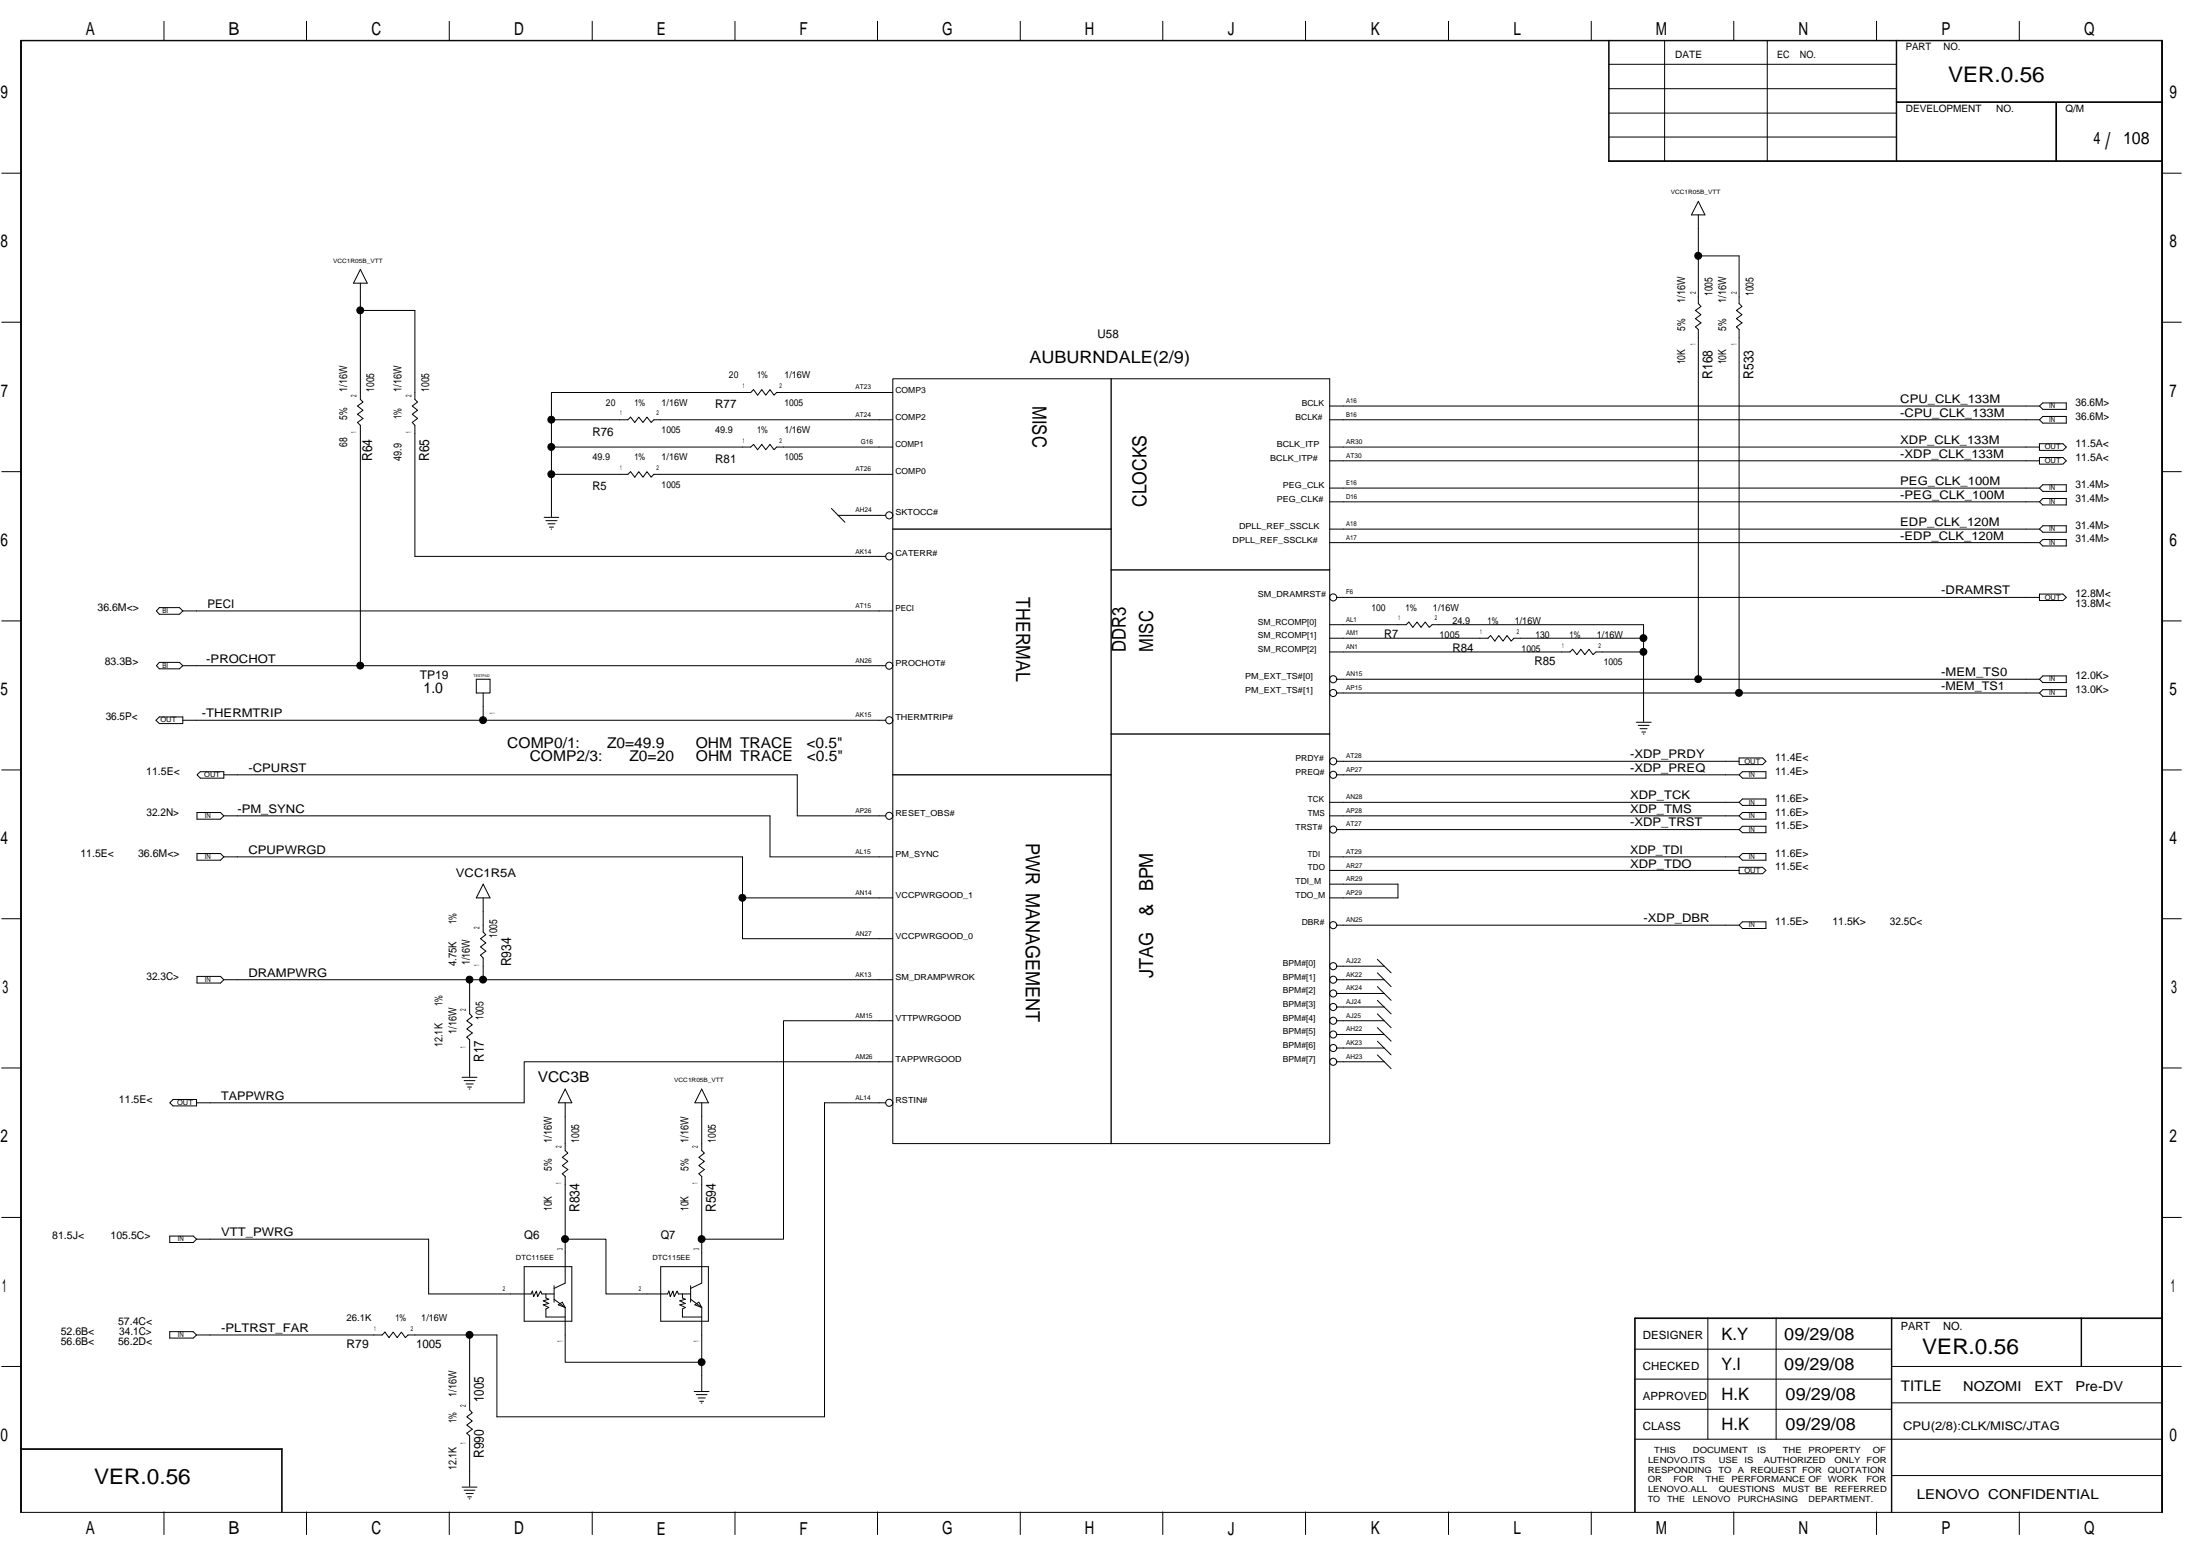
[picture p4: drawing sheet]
<svg xmlns="http://www.w3.org/2000/svg" width="420mm" height="297mm" viewBox="0 0 420 297" stroke-linecap="round" stroke-linejoin="round" font-family="sans-serif">
<path d="M212.2 72.3v146M170.5 101h41.7M212.2 108.8h41.7M170.5 147.9h41.7M212.2 140.1h41.7" fill="none" stroke="#000" stroke-width=".25"/>
<g fill="none" stroke="#000" stroke-width=".19">
<path d="M3.9 7.7h409.1v281h-409.1zM31.3 4.1v3.6M58.5 4.1v3.6M85.8 4.1v3.6M113.1 4.1v3.6M140.4 4.1v3.6M167.6 4.1v3.6M194.8 4.1v3.6M222.1 4.1v3.6M249.3 4.1v3.6M276.6 4.1v3.6M303.9 4.1v3.6"/>
<path d="M307.2 7.7v23.1h105.8M307.2 12.3h55M307.2 16.9h55M307.3 7.7v23.1M317.9 7.7v23.1M331.1 4.1v3.6M337.5 7.7v23.1M358.4 4.1v3.6M362.2 7.7v23.1M362.2 19.4h50.8M362.2 19.6h50.8M385.6 4.1v3.6"/>
<path d="M392.6 19.6v11.2M392.8 19.6v11.2M.3 33.1h3.6M307.2 30.7h105.8M307.2 21.6h55M307.3 26.2h54.9M324.3 38.4l1.3 2.6h-2.6zM413 33.1h3.6M68.8 54.1v22.1l.5 .6-1 .7 1 .8-1 .8 1 .8-1 .7 .5 .6v45.9M68.8 51.4l1.3 2.7h-2.6zM68.8 59.3h10.4v16.9l.5 .6-1 .7 1 .8-1 .8 1 .8-1 .7 .5 .6v25h90M324.3 41v7.9"/>
<path d="M.3 61.5h3.6M170.5 74.9h-22.2l-.5 .5-.7-1-.8 1-.8-1-.8 1-.8-1-.5 .5h-38.1v10.4M170.5 72.3h83.4v146h-83.4zM253.9 77.5h135.6M389.5 77.5l.6-.6h4.5v1.2h-4.5zM413 61.5h3.6M.3 90h3.6M103.9 98.8h2.8M104.3 99.4h2.1M104.6 100h1.4M105.3 90.6h14.6l.5-.6 .8 1.1 .8-1.1 .8 1.1 .8-1.1 .8 1.1 .5-.5h45.6M105.3 80.1h14.6l.5-.5 .8 1 .8-1 .8 1 .8-1 .8 1 .5-.5h45.6"/>
<path d="M105.3 85.3v13.3M105.3 85.3h38.1l.5-.5 .8 1.1 .8-1.1 .8 1.1 .8-1.1 .7 1.1 .5-.6h22.2M158.8 97.1l2.6 2.6M160.1 98.4h9.1M253.9 80.1h135.6M253.9 85.3h135.6M253.9 88h135.6M253.9 95.8h135.6M253.9 93.2h135.6M389.5 84.7h4.5l.6 .6-.6 .7h-4.5zM389.5 87.3h4.5l.6 .7-.6 .6h-4.5zM389.5 80.1l.6-.6h4.5v1.3h-4.5z"/>
<path d="M389.5 93.2l.6-.7h4.5v1.3h-4.5zM390.1 95.2h4.5v1.2h-4.5l-.6-.6zM413 90h3.6M.3 118.5h3.6M30.4 116h3.9l.6 .6-.6 .7h-3.9l-.5-.7zM104.9 100.6h.8M105.3 101h.1M170.5 116.6h-135.6M253.9 119.3h14.7l.5-.6 .7 1.1 .8-1.1 .8 1.1 .8-1.1 .8 1.1 .5-.5h40.4v5.2M253.9 101h135.6M253.9 103.6h135.6M255.3 114h134.2"/>
<path d="M389.5 103.6l.6-.6h4.5v1.2h-4.5zM389.5 113.4h4.5l.6 .6-.6 .6h-4.5zM390.1 100.4h4.5v1.2h-4.5l-.6-.6zM413 118.5h3.6M30.4 136.9h4.5v1.2h-4.5l-.6-.6zM30.4 126.4h3.9l.6 .7-.6 .6h-3.9l-.5-.6zM34.9 127.1h134.3M91 129.7h2.6v2.6h-2.6zM92.3 132.3v5.2M169.2 137.5h-134.3M253.9 124.5h45.9l.5-.5 .8 1 .8-1 .8 1 .8-1 .7 1 .6-.5h9.1v13.3M255.3 129.7h134.2"/>
<path d="M255.3 132.3h134.2M312.5 137.9h2.8M312.9 138.5h2M313.2 139.1h1.4M313.6 139.7h.7M313.9 121.8h-24.8l-.5 .6-.8-1.1-.7 1.1-.9-1.1-.7 1.1-.8-1.1-.5 .5h-30.3M324.3 129.7v-66.8l-.5-.5 1.1-.8-1.1-.8 1.1-.7-1.1-.8 1.1-.8-.6-.5v-9.1h7.8v9.1l.6 .5-1.1 .8 1.1 .8-1.1 .7 1.1 .8-1.1 .8 .5 .5v69.4M389.5 132.3l.6-.6h4.5v1.2h-4.5zM389.5 129.7l.6-.7h4.5v1.3h-4.5zM.3 147h3.6M37.6 147.9l.7-.6h4.4v1.2h-4.4zM37.6 155.1h4.5l.6 .6-.6 .7h-4.5z"/>
<path d="M42.7 147.9h109.6v7.8h16.9M42.7 155.7h104.4v7.9h23.4M253.9 155.7h78.2M253.9 153.2h78.2M255.3 145.3h76.8M255.3 147.9h76.8M255.3 158.4h76.8M313.8 140.1h.2M332.1 147.9l.7-.6h4.5v1.2h-4.5zM332.1 155.7l.7-.6h4.5v1.3h-4.5zM332.1 144.7h4.5l.7 .6-.7 .7h-4.5zM332.8 157.7h4.5v1.3h-4.5l-.7-.6z"/>
<path d="M332.8 152.5h4.5v1.3h-4.5l-.7-.6zM413 147h3.6M.3 175.4h3.6M37.6 162.9h4.5l.6 .7-.6 .6h-4.5zM42.7 163.6h99.1v15.6h28.7M92.3 171.4v6.5l.5 .5-1 .8 1 .8-1 .8 1 .8-1 .7 .5 .6v4.1M92.3 168.8l1.3 2.6h-2.6zM141.8 171.4h28.7M253.9 163.6h78.2M253.9 168.8h13.1v2.6h-13.1M253.9 166.2h78.2M255.3 176.6h76.8"/>
<path d="M332.1 176.6l.7-.6h4.5v1.2h-4.5zM332.1 163.6l.7-.7h4.5v1.3h-4.5zM332.1 165.6h4.5l.7 .6-.7 .6h-4.5zM413 175.4h3.6M37.6 186.4h4.5l.6 .6-.6 .7h-4.5zM89.7 187v6.5l.5 .6-1.1 .8 1.1 .7-1.1 .8 1.1 .8-1.1 .8 .6 .5v7M170.5 194.9h-20.9v41.7h-15.6v-12l-.5-.5 1-.8-1-.8 1-.8-1-.8 1-.8-.5-.5v-9.1M170.5 187h-127.8M255.3 194.9h9.1M255.3 187h9.1M255.3 184.4h9.1M255.3 189.7h9.1"/>
<path d="M255.3 192.2h9.1M255.3 197.5h9.1M263 196.2l2.7 2.6M263 193.5l2.7 2.7M263 198.8l2.7 2.6M263 183.1l2.7 2.6M263 188.3l2.7 2.7M263 191l2.7 2.5M263 185.7l2.7 2.6M.3 203.9h3.6M33.1 209.9h4.4v1.2h-4.4l-.7-.6zM88.3 205.7h2.8"/>
<path d="M88.6 206.3h2.1M89 206.9h1.4M89.3 207.5h.7M89.6 207.9h.1M107.9 210.5v9.1l.5 .5-1 .8 1 .8-1 .8 1 .8-1 .8 .5 .5v12h7.8v10.4h11.8l.3-.5 .2 1 .5-1 .3 1 .5-1 .3 .5h2.3M107.9 207.9l1.3 2.6h-2.6zM134 207.9l1.3 2.6h-2.6zM169.2 210.5h-11.7v60h-62.6v-15.7h-17l-.5 .6-.7-1.1-.9 1.1-.7-1.1-.8 1.1-.8-1.1-.5 .5h-35.5M170.5 202.7h-70.4v7.8h-62.6M255.3 202.7h9.1M255.3 200.1h9.1M263 201.4l2.7 2.6"/>
<path d="M413 203.9h3.6M.3 232.4h3.6M32.4 236h4.5l.6 .6-.6 .6h-4.5zM37.5 236.6h44.4v10.4h19.5l.3-.5 .2 1 .5-1 .3 1 .5-1 .3 .5h2.3M107.9 236.6v8.3l-2.1 1.1M134 236.6v8.3l-2.1 1.1M413 232.4h3.6M32.4 254.2h4.5l.6 .6-.6 .6h-4.5zM89.7 254.8v14.4l.5 .5-1.1 .8 1.1 .8-1.1 .7 1.1 .8-1.1 .8 .6 .5v9.7M100.1 241.8h9.1v10.4h-9.1zM104.3 247v.8l.5 .2-1.1 .3 1.1 .5-1.1 .3 1.1 .5-.5 .3v1.5h3.6M105.8 245.4v3.2"/>
<path d="M105.8 248l2.1 1.6M106.6 249.1l.8-.5 .5 1zM107.9 249.6v10.5h26.1v5.4M126.2 241.8h9.1v10.4h-9.1zM130.3 247v.8l.6 .2-1.1 .3 1.1 .5-1.1 .3 1.1 .5-.6 .3v1.5h3.7M131.9 245.4v3.2M131.9 248l2.1 1.6M132.7 249.1l.8-.5 .5 1zM134 249.6v10.5M312.2 251.7h100.8M312.2 257.6h49M312.3 251.6v37"/>
<path d="M326.2 251.6v23.1M339.2 251.6v23.1M361.2 251.6v37M361.3 251.6v37M397.5 251.6v9.3M413 251.6h-100.8v37M.3 260.9h3.6M3.9 276.6h50v12M3.9 276.7h50M53.8 276.6v12M132.6 265.6h2.8M133 266.2h2"/>
<path d="M133.3 266.9h1.4M133.6 267.5h.8M133.9 267.8h.2M312.2 274.7h100.8M312.2 263.3h49M312.2 269h49M361.2 267.8h51.8M361.2 260.9h55.4M4.1 288.6v-280.8h408.7v280.8M31.3 288.6v4.3M58.5 288.6v4.3M85.8 288.6v4.3"/>
<path d="M88.3 283.9h2.8M88.6 284.5h2.1M89 285.1h1.4M89.3 285.8h.7M89.6 286.1h.1M113.1 288.6v4.3M140.4 288.6v4.3M167.6 288.6v4.3M194.8 288.6v4.3M222.1 288.6v4.3M249.3 288.6v4.3M276.6 288.6v4.3"/>
<path d="M303.9 288.6v4.3M331.1 288.6v4.3M358.4 288.6v4.3M361.2 281.7h51.8M385.6 288.6v4.3"/>
<circle cx="169.8" cy="98.4" r=".68"/>
<circle cx="169.8" cy="106.2" r=".68"/>
<circle cx="254.6" cy="114" r=".68"/>
<circle cx="169.8" cy="137.5" r=".68"/>
<circle cx="169.8" cy="127.1" r=".68"/>
<circle cx="254.6" cy="132.3" r=".68"/>
<circle cx="254.6" cy="129.7" r=".68"/>
<circle cx="169.8" cy="155.7" r=".68"/>
<circle cx="254.6" cy="147.9" r=".68"/>
<circle cx="254.6" cy="158.4" r=".68"/>
<circle cx="254.6" cy="145.3" r=".68"/>
<circle cx="254.6" cy="176.6" r=".68"/>
<circle cx="254.6" cy="187" r=".68"/>
<circle cx="254.6" cy="192.2" r=".68"/>
<circle cx="254.6" cy="189.6" r=".68"/>
<circle cx="254.6" cy="197.5" r=".68"/>
<circle cx="254.6" cy="184.4" r=".68"/>
<circle cx="254.6" cy="194.9" r=".68"/>
<circle cx="169.8" cy="210.5" r=".68"/>
<circle cx="254.6" cy="200.1" r=".68"/>
<circle cx="254.6" cy="202.7" r=".68"/>
</g>
<g fill="#000" stroke="#000" stroke-width=".19">
<circle cx="68.8" cy="59.2" r=".66"/>
<circle cx="324.3" cy="48.8" r=".66"/>
<circle cx="105.3" cy="85.3" r=".66"/>
<circle cx="105.3" cy="90.5" r=".66"/>
<circle cx="105.3" cy="80.1" r=".66"/>
<circle cx="68.8" cy="127.1" r=".66"/>
<circle cx="92.2" cy="137.5" r=".66"/>
<circle cx="313.9" cy="121.8" r=".66"/>
<circle cx="313.9" cy="124.4" r=".66"/>
<circle cx="324.3" cy="129.6" r=".66"/>
<circle cx="332.1" cy="132.3" r=".66"/>
<circle cx="141.8" cy="171.4" r=".66"/>
<circle cx="89.7" cy="187" r=".66"/>
<circle cx="92.2" cy="187" r=".66"/>
<circle cx="107.9" cy="236.5" r=".66"/>
<circle cx="134" cy="236.5" r=".66"/>
<circle cx="89.7" cy="254.8" r=".66"/>
<circle cx="134" cy="260" r=".66"/>
</g>
<text font-size="4.4" x="402.1" y="28.4">/</text>
<g font-size="4.1">
<text x="372.1" y="15.7">VER.0.56</text>
<text x="367.1" y="258.4">VER.0.56</text>
<text x="18" y="283.2">VER.0.56</text>
</g>
<g font-size="3.8">
<text x="197.2" y="77.5" transform="rotate(90 197.2 77.5)">MISC</text>
<text x="194.1" y="114" transform="rotate(90 194.1 114)">THERMAL</text>
<text x="195.9" y="161" transform="rotate(90 195.9 161)">PWR MANAGEMENT</text>
</g>
<g font-size="3.7">
<text x="218.9" y="96.8" transform="rotate(-90 218.9 96.8)">CLOCKS</text>
<text x="215" y="124.5" transform="rotate(-90 215 124.5)">DDR3</text>
<text x="220.2" y="124.5" transform="rotate(-90 220.2 124.5)">MISC</text>
<text x="220.2" y="174.9" transform="rotate(-90 220.2 174.9)">&amp; BPM</text>
<text x="220.2" y="186.8" transform="rotate(-90 220.2 186.8)">JTAG</text>
</g>
<g font-size="3.4">
<text x="16.4" y="6.6">A</text>
<text x="43.6" y="6.6">B</text>
<text x="70.9" y="6.6">C</text>
<text x="98.2" y="6.6">D</text>
<text x="125.4" y="6.6">E</text>
<text x="152.7" y="6.6">F</text>
<text x="179.9" y="6.6">G</text>
<text x="207.2" y="6.6">H</text>
<text x="234.5" y="6.6">J</text>
<text x="261.8" y="6.6">K</text>
<text x="289" y="6.6">L</text>
<text x="316.2" y="6.6">M</text>
<text x="343.5" y="6.6">N</text>
<text x="370.8" y="6.6">P</text>
<text x="398" y="6.6">Q</text>
<text x=".1" y="18.8">9</text>
<text x="414.3" y="18.8">9</text>
<text x=".1" y="47.2">8</text>
<text x="414.3" y="47.2">8</text>
<text x=".2" y="75.7">7</text>
<text x="414.3" y="75.7">7</text>
<text x=".1" y="104.2">6</text>
<text x="414.3" y="104.2">6</text>
<text x=".1" y="132.7">5</text>
<text x="414.3" y="132.7">5</text>
<text x=".1" y="161.1">4</text>
<text x="414.3" y="161.1">4</text>
<text x=".5" y="189.6">3</text>
<text x="414.6" y="189.6">3</text>
<text x=".1" y="218.1">2</text>
<text x="414.3" y="218.1">2</text>
<text x=".4" y="246.6">1</text>
<text x="414.6" y="246.6">1</text>
<text x=".1" y="275.1">0</text>
<text x="414.3" y="275.1">0</text>
<text x="16.4" y="292.9">A</text>
<text x="43.6" y="292.9">B</text>
<text x="70.9" y="292.9">C</text>
<text x="98.2" y="292.9">D</text>
<text x="125.4" y="292.9">E</text>
<text x="152.7" y="292.9">F</text>
<text x="179.9" y="292.9">G</text>
<text x="207.2" y="292.9">H</text>
<text x="234.5" y="292.9">J</text>
<text x="261.8" y="292.9">K</text>
<text x="289" y="292.9">L</text>
<text x="316.2" y="292.9">M</text>
<text x="343.5" y="292.9">N</text>
<text x="370.8" y="292.9">P</text>
<text x="398" y="292.9">Q</text>
</g>
<g font-size="3.3">
<text x="399.8" y="27.4">4</text>
<text x="405.5" y="27.4">108</text>
<text x="196.6" y="69.3">AUBURNDALE(2/9)</text>
<text x="328.8" y="255.8">K.Y</text>
<text x="340.8" y="255.8">09/29/08</text>
<text x="328.7" y="261.6">Y.I</text>
<text x="340.8" y="261.6">09/29/08</text>
<text x="328.8" y="267.3">H.K</text>
<text x="341" y="267.3">09/29/08</text>
<text x="328.8" y="273">H.K</text>
<text x="341" y="273">09/29/08</text>
</g>
<g font-size="2.8">
<text x="80.9" y="132.3">1.0</text>
<text x="96.9" y="142.7">COMP0/1:</text>
<text x="115.9" y="142.7">Z0=49.9</text>
<text x="132.9" y="142.7">OHM TRACE</text>
<text x="154" y="142.7">&lt;0.5&quot;</text>
<text x="101.2" y="145.3">COMP2/3:</text>
<text x="120.2" y="145.3">Z0=20</text>
<text x="132.9" y="145.3">OHM TRACE</text>
<text x="154.1" y="145.3">&lt;0.5&quot;</text>
<text x="102.7" y="206.6">VCC3B</text>
<text x="363" y="265.6">TITLE</text>
</g>
<g font-size="2.7">
<text x="327.1" y="72.3" transform="rotate(-90 327.1 72.3)">R168</text>
<text x="334.9" y="72.3" transform="rotate(-90 334.9 72.3)">R533</text>
<text x="71.1" y="88" transform="rotate(-90 71.1 88)">R64</text>
<text x="82" y="88" transform="rotate(-90 82 88)">R65</text>
<text x="97.6" y="184.4" transform="rotate(-90 97.6 184.4)">R934</text>
<text x="92.4" y="202.7" transform="rotate(-90 92.4 202.7)">R17</text>
<text x="110.6" y="231.4" transform="rotate(-90 110.6 231.4)">R834</text>
<text x="136.7" y="231.4" transform="rotate(-90 136.7 231.4)">R594</text>
<text x="92.4" y="267.6" transform="rotate(-90 92.4 267.6)">1005</text>
<text x="92.4" y="278.3" transform="rotate(-90 92.4 278.3)">R990</text>
</g>
<g font-size="2.6">
<text x="374.9" y="265.5">NOZOMI</text>
<text x="388.6" y="265.5">EXT</text>
<text x="396.4" y="265.5">Pre-DV</text>
<text x="366.1" y="286.1">LENOVO CONFIDENTIAL</text>
</g>
<g font-size="2.3">
<text x="209.6" y="64.4">U58</text>
<text x="136.6" y="77.9">R77</text>
<text x="362.9" y="77">CPU_CLK_133M</text>
<text x="113.1" y="83.2">R76</text>
<text x="362.9" y="79.6">-CPU_CLK_133M</text>
<text x="136.6" y="88.4">R81</text>
<text x="362.9" y="84.8">XDP_CLK_133M</text>
<text x="362.9" y="87.4">-XDP_CLK_133M</text>
<text x="113.1" y="93.6">R5</text>
<text x="362.9" y="92.6">PEG_CLK_100M</text>
<text x="362.9" y="95.2">-PEG_CLK_100M</text>
<text x="362.9" y="100.4">EDP_CLK_120M</text>
<text x="362.9" y="103">-EDP_CLK_120M</text>
<text x="370.7" y="113.5">-DRAMRST</text>
<text x="39.6" y="116.1">PECI</text>
<text x="264.4" y="121.8">R7</text>
<text x="277.4" y="124.4">R84</text>
<text x="39.4" y="126.5">-PROCHOT</text>
<text x="80.2" y="129.6">TP19</text>
<text x="293.1" y="127">R85</text>
<text x="370.7" y="129.1">-MEM_TS0</text>
<text x="370.7" y="131.7">-MEM_TS1</text>
<text x="38.6" y="136.9">-THERMTRIP</text>
<text x="47.4" y="147.4">-CPURST</text>
<text x="311.3" y="147.4">-XDP_PREQ</text>
<text x="311.3" y="144.7">-XDP_PRDY</text>
<text x="45.3" y="155.2">-PM_SYNC</text>
<text x="311.3" y="152.6">XDP_TCK</text>
<text x="311.3" y="155.2">XDP_TMS</text>
<text x="311.3" y="157.8">-XDP_TRST</text>
<text x="47.4" y="163">CPUPWRGD</text>
<text x="87.1" y="167.4">VCC1R5A</text>
<text x="311.3" y="163">XDP_TDI</text>
<text x="311.3" y="165.6">XDP_TDO</text>
<text x="313.9" y="176.1">-XDP_DBR</text>
<text x="47.4" y="186.5">DRAMPWRG</text>
<text x="42.2" y="209.9">TAPPWRG</text>
<text x="42.2" y="236">VTT_PWRG</text>
<text x="100.1" y="236.5">Q6</text>
<text x="126.2" y="236.5">Q7</text>
<text x="42.2" y="254.3">-PLTRST_FAR</text>
<text x="66.2" y="257.4">R79</text>
<text x="79.4" y="257.4">1005</text>
<text x="363.5" y="273">CPU(2/8):CLK/MISC/JTAG</text>
</g>
<g font-size="2.2">
<text x="313.8" y="255.7">DESIGNER</text>
<text x="363" y="253.8">PART</text>
<text x="371.1" y="253.8">NO.</text>
<text x="313.8" y="261.5">CHECKED</text>
<text x="313.8" y="267.2">APPROVED</text>
<text x="313.8" y="272.9">CLASS</text>
</g>
<g font-size="2.1">
<text x="321.8" y="57.8" transform="rotate(-90 321.8 57.8)">1/16W</text>
<text x="327.1" y="56.5" transform="rotate(-90 327.1 56.5)">1005</text>
<text x="329.7" y="57.8" transform="rotate(-90 329.7 57.8)">1/16W</text>
<text x="334.9" y="56.5" transform="rotate(-90 334.9 56.5)">1005</text>
<text x="321.8" y="63.2" transform="rotate(-90 321.8 63.2)">5%</text>
<text x="329.7" y="63.2" transform="rotate(-90 329.7 63.2)">5%</text>
<text x="321.8" y="69.6" transform="rotate(-90 321.8 69.6)">10K</text>
<text x="329.7" y="69.6" transform="rotate(-90 329.7 69.6)">10K</text>
<text x="66.3" y="74.8" transform="rotate(-90 66.3 74.8)">1/16W</text>
<text x="71.5" y="74.8" transform="rotate(-90 71.5 74.8)">1005</text>
<text x="76.7" y="74.8" transform="rotate(-90 76.7 74.8)">1/16W</text>
<text x="81.9" y="74.8" transform="rotate(-90 81.9 74.8)">1005</text>
<text x="66.3" y="80.1" transform="rotate(-90 66.3 80.1)">5%</text>
<text x="76.7" y="80" transform="rotate(-90 76.7 80)">1%</text>
<text x="66.3" y="85.3" transform="rotate(-90 66.3 85.3)">68</text>
<text x="76.7" y="88" transform="rotate(-90 76.7 88)">49.9</text>
<text x="87.2" y="176.4" transform="rotate(-90 87.2 176.4)">1%</text>
<text x="94.9" y="179" transform="rotate(-90 94.9 179)">1005</text>
<text x="87.2" y="184.4" transform="rotate(-90 87.2 184.4)">4.75K</text>
<text x="89.7" y="184.3" transform="rotate(-90 89.7 184.3)">1/16W</text>
<text x="84.5" y="192.1" transform="rotate(-90 84.5 192.1)">1%</text>
<text x="87.2" y="197.3" transform="rotate(-90 87.2 197.3)">1/16W</text>
<text x="92.4" y="194.7" transform="rotate(-90 92.4 194.7)">1005</text>
<text x="84.5" y="199.9" transform="rotate(-90 84.5 199.9)">12.1K</text>
<text x="105.4" y="218.1" transform="rotate(-90 105.4 218.1)">1/16W</text>
<text x="110.6" y="218.1" transform="rotate(-90 110.6 218.1)">1005</text>
<text x="131.5" y="218.1" transform="rotate(-90 131.5 218.1)">1/16W</text>
<text x="136.7" y="218.1" transform="rotate(-90 136.7 218.1)">1005</text>
<text x="105.4" y="223.5" transform="rotate(-90 105.4 223.5)">5%</text>
<text x="131.5" y="223.5" transform="rotate(-90 131.5 223.5)">5%</text>
<text x="105.4" y="231.2" transform="rotate(-90 105.4 231.2)">10K</text>
<text x="131.5" y="231.2" transform="rotate(-90 131.5 231.2)">10K</text>
<text x="87.2" y="266.7" transform="rotate(-90 87.2 266.7)">1/16W</text>
<text x="87.2" y="271.6" transform="rotate(-90 87.2 271.6)">1%</text>
<text x="87.2" y="280.7" transform="rotate(-90 87.2 280.7)">12.1K</text>
</g>
<g font-size="2">
<text x="396.4" y="77.5">36.6M&gt;</text>
<text x="396.4" y="80.1">36.6M&gt;</text>
<text x="396.4" y="85.3">11.5A&lt;</text>
<text x="396.4" y="87.9">11.5A&lt;</text>
<text x="396.4" y="93.1">31.4M&gt;</text>
<text x="396.4" y="95.8">31.4M&gt;</text>
<text x="396.4" y="101">31.4M&gt;</text>
<text x="396.4" y="103.5">31.4M&gt;</text>
<text x="18.6" y="116.6">36.6M&lt;&gt;</text>
<text x="396.4" y="114">12.8M&lt;</text>
<text x="396.4" y="115.9">13.8M&lt;</text>
<text x="20" y="127">83.3B&gt;</text>
<text x="396.4" y="129.6">12.0K&gt;</text>
<text x="20.2" y="137.5">36.5P&lt;</text>
<text x="396.4" y="132.3">13.0K&gt;</text>
<text x="27.9" y="147.9">11.5E&lt;</text>
<text x="339" y="145.3">11.4E&lt;</text>
<text x="339" y="147.9">11.4E&gt;</text>
<text x="28" y="155.7">32.2N&gt;</text>
<text x="339" y="153.1">11.6E&gt;</text>
<text x="339" y="155.7">11.6E&gt;</text>
<text x="339" y="158.3">11.5E&gt;</text>
<text x="15.4" y="163.5">11.5E&lt;</text>
<text x="26.4" y="163.5">36.6M&lt;&gt;</text>
<text x="339" y="163.5">11.6E&gt;</text>
<text x="339" y="166.1">11.5E&lt;</text>
<text x="339" y="176.6">11.5E&gt;</text>
<text x="350" y="176.6">11.5K&gt;</text>
<text x="360.9" y="176.6">32.5C&lt;</text>
<text x="28" y="187">32.3C&gt;</text>
<text x="22.7" y="210.5">11.5E&lt;</text>
<text x="10" y="236.5">81.5J&lt;</text>
<text x="21.1" y="236.5">105.5C&gt;</text>
<text x="11.6" y="254.8">52.6B&lt;</text>
<text x="11.6" y="256.7">56.6B&lt;</text>
<text x="22.6" y="256.7">56.2D&lt;</text>
<text x="22.6" y="252.9">57.4C&lt;</text>
<text x="22.8" y="254.8">34.1C&gt;</text>
</g>
<g font-size="1.9">
<text x="319.9" y="11">DATE</text>
<text x="339.4" y="11">EC</text>
<text x="343.7" y="11">NO.</text>
<text x="364" y="9.5">PART</text>
<text x="371.2" y="9.5">NO.</text>
<text x="364" y="21.3">DEVELOPMENT</text>
<text x="381.2" y="21.3">NO.</text>
<text x="394.5" y="21.3">Q/M</text>
</g>
<g font-size="1.8">
<text x="115.7" y="77.4">20</text>
<text x="121.1" y="77.4">1%</text>
<text x="126.4" y="77.4">1/16W</text>
<text x="139.2" y="72.2">20</text>
<text x="144.6" y="72.2">1%</text>
<text x="149.8" y="77.4">1005</text>
<text x="149.8" y="72.2">1/16W</text>
<text x="126.4" y="82.6">1005</text>
<text x="136.6" y="82.6">49.9</text>
<text x="144.6" y="82.6">1%</text>
<text x="149.8" y="82.6">1/16W</text>
<text x="113.1" y="87.9">49.9</text>
<text x="121.1" y="87.9">1%</text>
<text x="126.4" y="87.9">1/16W</text>
<text x="149.8" y="87.9">1005</text>
<text x="126.4" y="93.1">1005</text>
<text x="261.9" y="116.6">100</text>
<text x="268.4" y="116.6">1%</text>
<text x="273.7" y="116.6">1/16W</text>
<text x="277.4" y="119.2">24.9</text>
<text x="284.1" y="119.2">1%</text>
<text x="289.3" y="119.2">1/16W</text>
<text x="274.9" y="121.8">1005</text>
<text x="290.6" y="124.4">1005</text>
<text x="293.2" y="121.8">130</text>
<text x="299.8" y="121.8">1%</text>
<text x="305" y="121.8">1/16W</text>
<text x="306.3" y="127">1005</text>
<text x="66.2" y="252.2">26.1K</text>
<text x="75.5" y="252.2">1%</text>
<text x="80.5" y="252.2">1/16W</text>
</g>
<g font-size="1.6">
<text x="171" y="74.9">COMP3</text>
<text x="248.6" y="77.5">BCLK</text>
<text x="171" y="80.1">COMP2</text>
<text x="247.4" y="80.1">BCLK#</text>
<text x="171" y="85.3">COMP1</text>
<text x="242.6" y="88">BCLK_ITP#</text>
<text x="243.8" y="85.3">BCLK_ITP</text>
<text x="171" y="90.6">COMP0</text>
<text x="243.8" y="95.8">PEG_CLK#</text>
<text x="245" y="93.2">PEG_CLK</text>
<text x="171" y="98.4">SKTOCC#</text>
<text x="236.6" y="101">DPLL_REF_SSCLK</text>
<text x="171" y="106.2">CATERR#</text>
<text x="235.4" y="103.6">DPLL_REF_SSCLK#</text>
<text x="171" y="116.6">PECI</text>
<text x="240.2" y="119.3">SM_RCOMP[0]</text>
<text x="240.2" y="114">SM_DRAMRST#</text>
<text x="240.2" y="124.5">SM_RCOMP[2]</text>
<text x="240.2" y="121.8">SM_RCOMP[1]</text>
<text x="171" y="127.1">PROCHOT#</text>
<text x="237.8" y="129.7">PM_EXT_TS#[0]</text>
<text x="171" y="137.5">THERMTRIP#</text>
<text x="237.8" y="132.3">PM_EXT_TS#[1]</text>
<text x="247.4" y="147.9">PREQ#</text>
<text x="247.4" y="145.3">PRDY#</text>
<text x="171" y="155.7">RESET_OBS#</text>
<text x="249.8" y="155.7">TMS</text>
<text x="249.8" y="153.2">TCK</text>
<text x="247.4" y="158.4">TRST#</text>
<text x="171" y="163.6">PM_SYNC</text>
<text x="249.8" y="166.2">TDO</text>
<text x="249.8" y="163.6">TDI</text>
<text x="171" y="171.4">VCCPWRGOOD_1</text>
<text x="247.4" y="171.4">TDO_M</text>
<text x="247.4" y="168.8">TDI_M</text>
<text x="171" y="179.2">VCCPWRGOOD_0</text>
<text x="248.6" y="176.6">DBR#</text>
<text x="245" y="184.4">BPM#[0]</text>
<text x="171" y="187">SM_DRAMPWROK</text>
<text x="245" y="189.7">BPM#[2]</text>
<text x="245" y="187">BPM#[1]</text>
<text x="171" y="194.9">VTTPWRGOOD</text>
<text x="245" y="197.5">BPM#[5]</text>
<text x="245" y="194.9">BPM#[4]</text>
<text x="245" y="192.2">BPM#[3]</text>
<text x="171" y="202.7">TAPPWRGOOD</text>
<text x="245" y="202.7">BPM#[7]</text>
<text x="245" y="200.1">BPM#[6]</text>
<text x="171" y="210.5">RSTIN#</text>
<text x="314.7" y="281.2">RESPONDING</text>
<text x="314.7" y="279.3">LENOVO.ITS</text>
<text x="315.9" y="277.5">THIS</text>
<text x="323.3" y="277.5">DOCUMENT</text>
<text x="328.2" y="281.2">TO</text>
<text x="328.2" y="279.3">USE</text>
<text x="331.9" y="281.2">A</text>
<text x="333.2" y="279.3">IS</text>
<text x="334.3" y="281.2">REQUEST FOR QUOTATION</text>
<text x="335.6" y="277.5">IS</text>
<text x="336.8" y="279.3">AUTHORIZED</text>
<text x="340.5" y="277.5">THE</text>
<text x="345.4" y="277.5">PROPERTY</text>
<text x="350.3" y="279.3">ONLY</text>
<text x="356.5" y="279.3">FOR</text>
<text x="357.7" y="277.5">OF</text>
<text x="314.7" y="286.7">TO</text>
<text x="314.7" y="283">OR</text>
<text x="314.7" y="284.9">LENOVO.ALL</text>
<text x="318.4" y="286.7">THE</text>
<text x="319.6" y="283">FOR</text>
<text x="323.3" y="286.7">LENOVO</text>
<text x="325.7" y="283">THE</text>
<text x="328.2" y="284.9">QUESTIONS</text>
<text x="330.7" y="283">PERFORMANCE OF</text>
<text x="331.9" y="286.7">PURCHASING</text>
<text x="340.5" y="284.9">MUST BE</text>
<text x="345.4" y="286.7">DEPARTMENT.</text>
<text x="349.1" y="283">WORK</text>
<text x="350.3" y="284.9">REFERRED</text>
<text x="356.4" y="283">FOR</text>
</g>
<g font-size="1.5">
<text x="323.9" y="56.1" transform="rotate(-90 323.9 56.1)">2</text>
<text x="331.7" y="56.1" transform="rotate(-90 331.7 56.1)">2</text>
<text x="323.9" y="65.9" transform="rotate(-90 323.9 65.9)">1</text>
<text x="331.7" y="65.9" transform="rotate(-90 331.7 65.9)">1</text>
<text x="68.1" y="75.7" transform="rotate(-90 68.1 75.7)">2</text>
<text x="78.6" y="75.7" transform="rotate(-90 78.6 75.7)">2</text>
<text x="68.1" y="82.7" transform="rotate(-90 68.1 82.7)">1</text>
<text x="78.6" y="82.7" transform="rotate(-90 78.6 82.7)">1</text>
<text x="94.6" y="136.3" transform="rotate(-90 94.6 136.3)">1</text>
<text x="91.6" y="177.4" transform="rotate(-90 91.6 177.4)">2</text>
<text x="91.6" y="184.4" transform="rotate(-90 91.6 184.4)">1</text>
<text x="89" y="193" transform="rotate(-90 89 193)">2</text>
<text x="89" y="200" transform="rotate(-90 89 200)">1</text>
<text x="107.2" y="219.1" transform="rotate(-90 107.2 219.1)">2</text>
<text x="133.3" y="219.1" transform="rotate(-90 133.3 219.1)">2</text>
<text x="107.2" y="226.1" transform="rotate(-90 107.2 226.1)">1</text>
<text x="133.3" y="226.1" transform="rotate(-90 133.3 226.1)">1</text>
<text x="107.5" y="238.5" transform="rotate(-90 107.5 238.5)">3</text>
<text x="133.6" y="238.5" transform="rotate(-90 133.6 238.5)">3</text>
<text x="107.5" y="256.2" transform="rotate(-90 107.5 256.2)">1</text>
<text x="133.6" y="256.2" transform="rotate(-90 133.6 256.2)">1</text>
<text x="89" y="268.6" transform="rotate(-90 89 268.6)">2</text>
<text x="89" y="275.6" transform="rotate(-90 89 275.6)">1</text>
</g>
<g font-size="1.4">
<text x="391.4" y="77.9">IN</text>
<text x="391.4" y="80.6">IN</text>
<text x="390.5" y="88.4">OUT</text>
<text x="390.5" y="85.8">OUT</text>
<text x="391.4" y="93.6">IN</text>
<text x="391.4" y="96.2">IN</text>
<text x="391.4" y="101.4">IN</text>
<text x="391.4" y="104">IN</text>
<text x="31.1" y="117.1">BI</text>
<text x="390.5" y="114.5">OUT</text>
<text x="31.1" y="127.5">BI</text>
<text x="391.4" y="130.1">IN</text>
<text x="30.6" y="137.9">OUT</text>
<text x="391.4" y="132.7">IN</text>
<text x="39" y="148.3">OUT</text>
<text x="333.2" y="145.8">OUT</text>
<text x="334" y="148.3">IN</text>
<text x="334" y="153.6">IN</text>
<text x="39.1" y="156.1">IN</text>
<text x="334" y="156.2">IN</text>
<text x="334" y="158.8">IN</text>
<text x="39.1" y="164">IN</text>
<text x="333.2" y="166.6">OUT</text>
<text x="334" y="164">IN</text>
<text x="334" y="177">IN</text>
<text x="39.1" y="187.4">IN</text>
<text x="33.8" y="210.9">OUT</text>
<text x="33.9" y="236.9">IN</text>
<text x="98.5" y="240.5">DTC115EE</text>
<text x="124.6" y="240.5">DTC115EE</text>
<text x="33.9" y="255.2">IN</text>
</g>
<g font-size="1.3">
<text x="141.9" y="74.1">1</text>
<text x="148.9" y="74.1">2</text>
<text x="163.4" y="74.3">AT23</text>
<text x="257.1" y="77">A16</text>
<text x="118.4" y="79.3">1</text>
<text x="125.4" y="79.3">2</text>
<text x="163.4" y="79.6">AT24</text>
<text x="257.1" y="79.6">B16</text>
<text x="118.4" y="89.7">1</text>
<text x="125.4" y="89.7">2</text>
<text x="141.9" y="84.5">1</text>
<text x="148.9" y="84.5">2</text>
<text x="164.4" y="84.8">G16</text>
<text x="257.1" y="87.4">AT30</text>
<text x="257.1" y="84.8">AR30</text>
<text x="163.4" y="90">AT26</text>
<text x="257.1" y="95.2">D16</text>
<text x="257.1" y="92.6">E16</text>
<text x="163.4" y="97.8">AH24</text>
<text x="257.1" y="100.4">A18</text>
<text x="163.4" y="105.7">AK14</text>
<text x="257.1" y="103">A17</text>
<text x="257.1" y="113.5">F6</text>
<text x="163.4" y="116.1">AT15</text>
<text x="257.1" y="118.7">AL1</text>
<text x="267.1" y="118.4">1</text>
<text x="274" y="118.4">2</text>
<text x="257.1" y="123.9">AN1</text>
<text x="257.1" y="121.3">AM1</text>
<text x="282.7" y="121">1</text>
<text x="289.7" y="121">2</text>
<text x="298.4" y="123.7">1</text>
<text x="305.3" y="123.7">2</text>
<text x="163.4" y="126.5">AN26</text>
<text x="257.1" y="131.7">AP15</text>
<text x="257.1" y="129.1">AN15</text>
<text x="163.4" y="136.9">AK15</text>
<text x="257.1" y="147.4">AP27</text>
<text x="257.1" y="144.7">AT28</text>
<text x="163.4" y="155.2">AP26</text>
<text x="257.1" y="155.2">AP28</text>
<text x="257.1" y="152.6">AN28</text>
<text x="257.1" y="157.8">AT27</text>
<text x="163.4" y="163">AL15</text>
<text x="257.1" y="165.6">AR27</text>
<text x="257.1" y="163">AT29</text>
<text x="163.4" y="170.8">AN14</text>
<text x="257.1" y="170.8">AP29</text>
<text x="257.1" y="168.2">AR29</text>
<text x="163.4" y="178.6">AN27</text>
<text x="257.1" y="176.1">AN25</text>
<text x="257.1" y="183.9">AJ22</text>
<text x="163.4" y="186.5">AK13</text>
<text x="257.1" y="191.7">AJ24</text>
<text x="257.1" y="189.1">AK24</text>
<text x="257.1" y="186.5">AK22</text>
<text x="163.4" y="194.3">AM15</text>
<text x="257.1" y="196.9">AH22</text>
<text x="257.1" y="194.3">AJ25</text>
<text x="163.4" y="202.1">AM26</text>
<text x="257.1" y="202.1">AH23</text>
<text x="257.1" y="199.5">AK23</text>
<text x="163.4" y="209.9">AL14</text>
<text x="96" y="246.4">2</text>
<text x="122" y="246.4">2</text>
<text x="71.5" y="254">1</text>
<text x="78.5" y="254">2</text>
</g>
<g font-size="1.1">
<text x="319.1" y="37.1">VCC1R05B_VTT</text>
<text x="63.6" y="50.1">VCC1R05B_VTT</text>
<text x="128.8" y="206.5">VCC1R05B_VTT</text>
</g>
<text font-size=".7" x="90.5" y="129.3">TESTPAD</text>
</svg>
